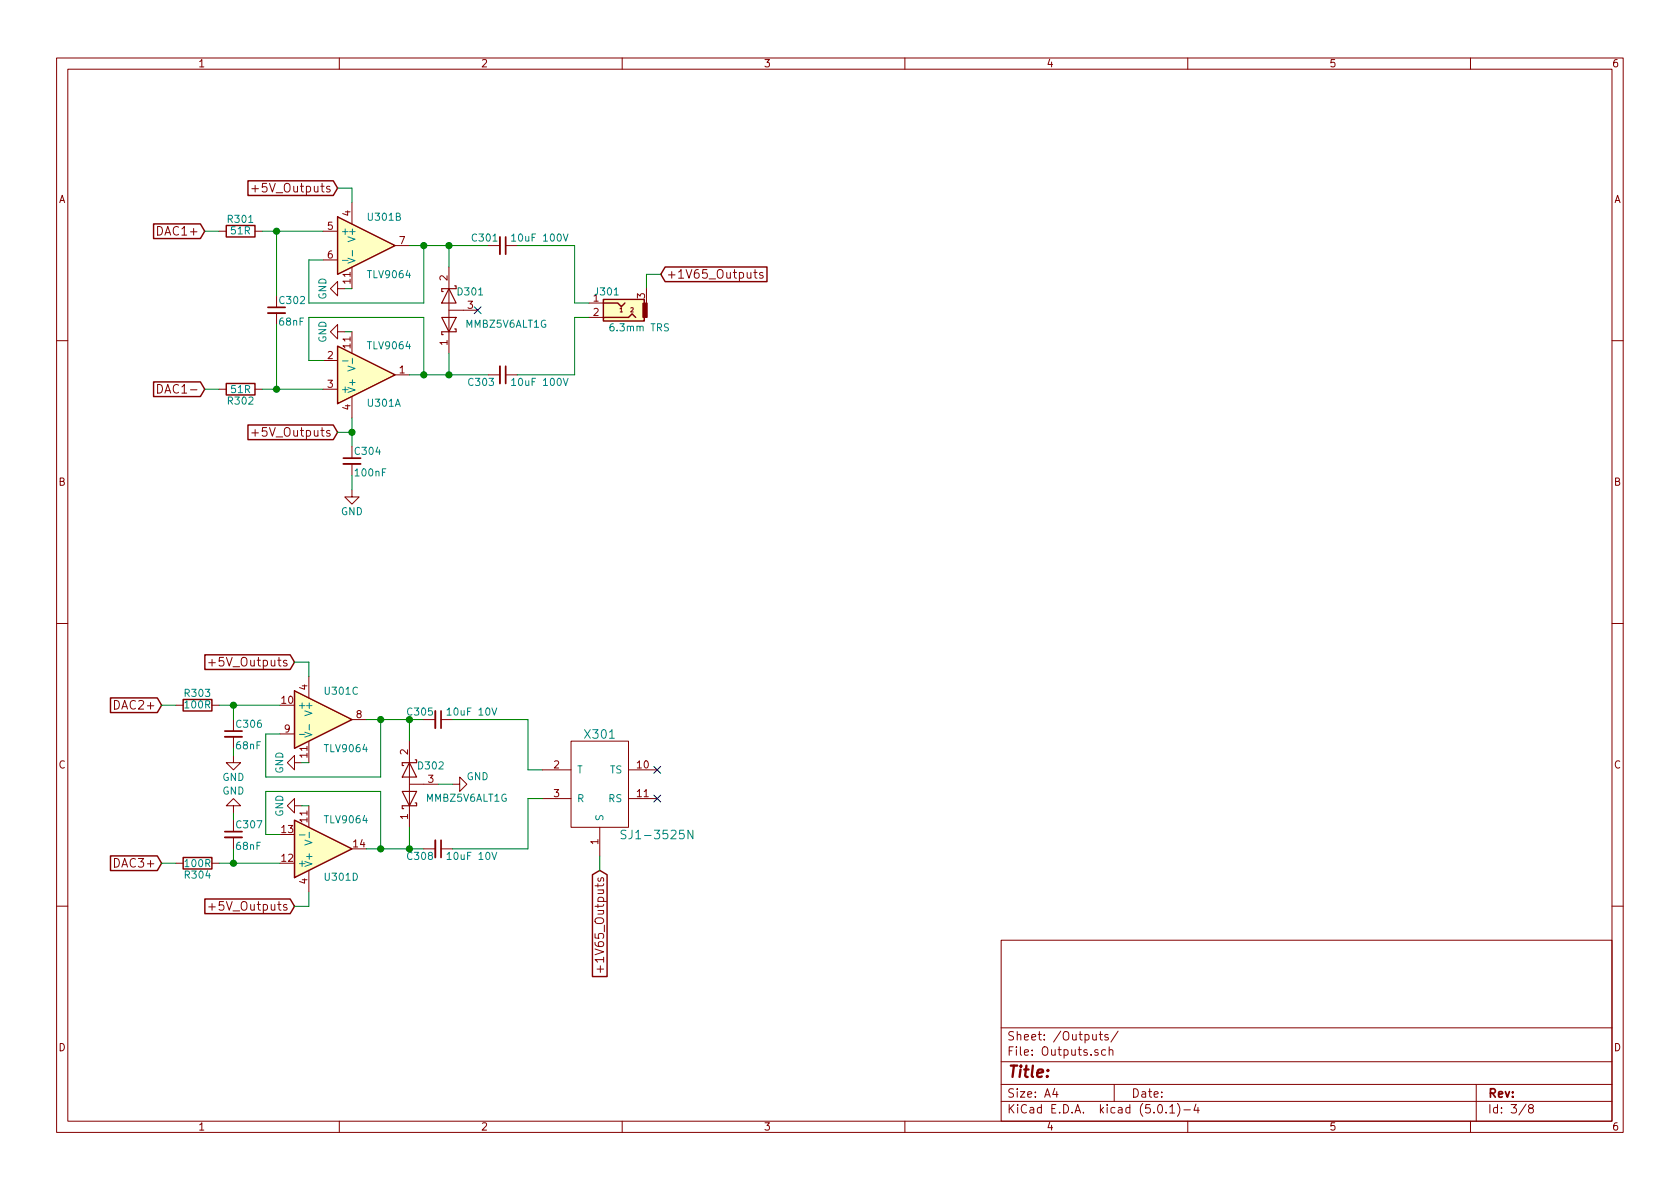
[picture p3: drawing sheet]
<svg xmlns="http://www.w3.org/2000/svg" width="297mm" height="210mm" viewBox="0 0 297 210" stroke-linecap="round" stroke-linejoin="round" font-family="sans-serif">
<g fill="none" stroke="#840000" stroke-width=".18">
<path d="M10 10.3h277v189.9h-277zM12 12.2h273v186.1h-273zM60 10.3v1.9M110 10.3v1.9M160 10.3v1.9M210 10.3v1.9M260 10.3v1.9M44.5 33.4h1.2M62.2 35.8v3.8M38.7 40.9h1.3M45.1 40.9h1.3M48.9 52.3v2.1"/>
<path d="M48.9 55.4v2M57.1 40.9h2.6M57.1 46h2.6M59.7 51v-1.2l-1.3 1.2 1.3 1.3v-1.3h1.3M59.7 58.7v-1.3l-1.3 1.3 1.3 1.2v-1.2h1.3M62.2 47.2v3.8M62.2 58.7v3.8M69.8 43.4h2.6M79.4 47.2v11.2M79.4 58.7v3.8M79.4 54.9h5.1M86.4 43.4h2"/>
<path d="M89.4 43.4h2M104.1 53.6h2.6M104.1 56.1h2.6M114.3 51v2.6M133.3 48.2h.6M133.5 47.7v1.3l.4 .2M134.9 48.3a.37 .37 0 0 0-.6 .1l.1 .2 .6 .3-.3 .3-.4-.1M10 60.2h2M27.9 68a.77 .77 0 0 1 .8 .8 .77 .77 0 0 1-.8 .7zM38.7 68.8h1.3M44.5 76.5h1.2M45.1 68.8h1.3"/>
<path d="M57.1 63.7h2.6M57.1 68.8h2.6M62.2 70.1v3.8M62.2 79v2M69.8 66.3h2.6M86.4 66.3h2M89.4 66.3h2M285 60.2h2M62.2 86.6v1.3h1.3l-1.3 1.2-1.2-1.2h1.2M62.2 82v2.1M10 110.3h2M36.9 117.2h1.2"/>
<path d="M54.6 119.6v3.8M285 110.3h2M31.1 124.7h1.3M37.5 124.7h1.2M41.3 133.6v1.3h1.2l-1.2 1.2-1.3-1.2h1.3M41.3 127.2v2.1M41.3 130.3v2M49.5 129.8h2.6M52.1 134.9v-1.3l-1.3 1.3 1.3 1.2v-1.2h1.2M54.6 131.1v3.8M62.2 127.2h2.6M72.4 131.1v11.1"/>
<path d="M72.4 138.7h5.1M74.9 127.2h2.1M78 127.2h2M80 138.7h1.3v-1.3l1.2 1.3-1.2 1.2v-1.2M95.9 136.1h5.1M101 131.1h10.1v15.2h-10.1zM111.1 136.1h5.1M31.1 152.6h1.3M37.5 152.6h1.2M41.3 142.5h1.2l-1.2-1.3-1.3 1.3h1.3v1.3M41.3 145v2.1M41.3 148.1v2"/>
<path d="M52.1 142.5v-1.3l-1.3 1.3 1.3 1.3v-1.3h1.2M54.6 142.5v3.8M54.6 153.9v3.8M72.4 142.5v3.8M74.9 150.1h2.1M78 150.1h2M95.9 141.2h5.1M106 146.3v5.1M111.1 141.2h5.1M10 160.2h2M36.9 160.4h1.2M105.6 171.4h1.1"/>
<path d="M106.1 170.8v1.2M177 166.3h108v32h-108zM285 160.2h2M60 198.3v1.9M110 198.3v1.9M160 198.3v1.9M177 194.8h108M177 191.8h108M177 187.8h108M177 181.8h108M186.5 192.5l-.4 1h1M186.8 193v1"/>
<path d="M194.3 182.9h.6M194.6 182.4v1.3l.3 .2M195.5 185.7l-.5-.1-.2 .3v.6l.2 .1 .5-.1M195.9 183a.37 .37 0 0 0-.6 .1l.1 .3 .5 .1 .1 .1-.2 .3-.5-.1M196.1 185.7h.1a.37 .37 0 0 1 .6 .1v.8M196.1 185.1v1.5M197 191.8v3M197.7 182.3l-1.3 2M204.8 195.5l.4-.2a.94 .94 0 0 1 0 1.5 .79 .79 0 0 1-.4-1.3zM206.2 196.7v.1M206.8 195.8l.5-.5v1.5M206.8 196.8h.9"/>
<path d="M208.2 195.1a1.71 1.71 0 0 1 0 2.3M209.3 196.3h1.2M210 198.3v1.9M211.5 195.2l-.4 1.1h.9M211.8 195.8v1M260 198.3v1.9M261 191.8v6.5M269.8 195.2l-1.2 2M270.6 196l-.3-.2v-.2l.3-.3h.2l.3 .3-.1 .2-.6 .2a.48 .48 0 0 0-.1 .7l.3 .1 .4-.1a.48 .48 0 0 0-.2-.7"/>
</g>
<g fill="#ffffc2" stroke="#ffffc2" stroke-width=".18">
<path d="M59.7 61.2l10.1 5.1-10.1 5.1z"/>
<path d="M59.7 38.3l10.1 5.1-10.1 5.1z"/>
<path d="M52.1 122.2l10.1 5-10.1 5.1z"/>
<path d="M52.1 145l10.1 5.1-10.1 5.1z"/>
<path d="M106.7 53h7.2v3.8h-7.2z"/>
</g>
<g fill="none" stroke="#840000" stroke-width=".25">
<path d="M27.2 39.6h8.2l.8 1.3-.8 1.3h-8.2zM40 39.9h5.1v2h-5.1zM43.8 32h15.1l.8 1.3-.8 1.3h-15.1zM59.7 38.3l10.1 5.1-10.1 5.1zM106.7 53h7.2v3.8h-7.2zM106.7 53.6h2.5l.7 .6 .6-.6M106.7 56.1h4.4l.7-.6 .6 .6M117.6 47.2h18v2.6h-18l-.8-1.3zM27.2 67.5h8.2l.8 1.3-.8 1.3h-8.2zM40 67.8h5.1v2h-5.1zM43.8 75.2h15.1l.8 1.2-.8 1.3h-15.1zM59.7 61.2l10.1 5.1-10.1 5.1z"/>
<path d="M36.2 115.8h15.1l.8 1.3-.8 1.3h-15.1zM19.5 123.4h8.3l.8 1.3-.8 1.3h-8.3zM32.4 123.7h5.1v2h-5.1zM52.1 122.2l10.1 5-10.1 5.1zM19.5 151.4h8.3l.8 1.2-.8 1.3h-8.3zM32.4 151.6h5.1v2.1h-5.1zM36.2 159h15.1l.8 1.3-.8 1.3h-15.1zM52.1 145l10.1 5.1-10.1 5.1zM104.7 154.7l1.3-.8 1.3 .8v18h-2.6z"/>
</g>
<g fill="none" stroke="#008484" stroke-width=".18">
<path d="M60.6 46h.9M61.5 45.7l1.3 .4-1.3 .4M62.3 44.3v1M90.4 41.7l.4-.3v1.2M90.4 42.6h.8M99.6 41.4l.4 1.2 .4-1.2M60.6 63.8h.9M61.5 64.7l1.3 .5-1.3 .4M62.3 63.3v1M90.4 67.3l.4-.4v1.3M90.4 68.2h.8M99.6 66.9l.4 1.3 .4-1.3"/>
<path d="M52.9 129.9h1M53.9 129.5l1.3 .4-1.3 .4M54.7 128.1v1M79 125.5l.4-.3v1.3M79 126.5h.8M87 125.2l.4 1.3 .4-1.3M52.9 147.6h1M53.9 148.6l1.3 .4-1.3 .4M54.7 147.2v1M79 151.1l.4-.4v1.3M79 152h.8M87 150.7l.4 1.3 .4-1.3"/>
<path d="M110.7 146.9l-.6-.1-.3 .3 .1 .3 .7 .3v.5a.62 .62 0 0 1-.8 .1M122.5 146.8v1.5l-.9-1.5v1.5"/>
</g>
<path d="M47.4 55.4h3M88.4 41.9v3.1M88.4 64.8v3M60.7 82h3.1M39.8 130.3h3M77 125.7v3.1M39.8 148.1h3M77 148.6v3" fill="none" stroke="#840000" stroke-width=".33"/>
<path d="M47.4 54.4h3M89.4 41.9v3.1M89.4 64.8v3M60.7 81h3.1M39.8 129.3h3M78 125.7v3.1M39.8 147.1h3M78 148.6v3" fill="none" stroke="#840000" stroke-width=".3"/>
<g fill="none" stroke="#008400" stroke-width=".18">
<path d="M59.7 33.3h2.5v2.5M36.2 40.9h2.5M46.4 40.9h10.7M48.9 40.9v11.4M48.9 57.4v11.4M61 51h1.2M61 58.7h1.2M72.4 43.4h14M74.9 43.4v10.2h-20.3v-7.6h2.5M79.4 43.4v3.8M91.4 43.4h10.2v10.2h2.5M104.1 56.1h-2.5v10.2h-10.2"/>
<path d="M116.8 48.5h-2.5v2.5M36.2 68.8h2.5M46.4 68.8h10.7M57.1 63.7h-2.5v-7.6h20.3v10.2M59.7 76.4h2.5M62.2 73.9v5.1M72.4 66.3h14M79.4 62.5v3.8M62.2 84.1v2.5M52.1 117.1h2.5v2.5M28.6 124.7h2.5M38.7 124.7h10.8"/>
<path d="M41.3 124.7v2.5M41.3 132.3v1.3M53.3 134.9h1.3M64.8 127.2h10.1M67.3 127.2v10.2h-20.3v-7.6h2.5M72.4 127.2v3.9M77.5 138.7h2.5M80 127.2h13.3v8.9h2.6M28.6 152.6h2.5M38.7 152.6h10.8M41.3 143.8v1.2M41.3 150.1v2.5"/>
<path d="M49.5 147.6h-2.5v-7.7h20.3v10.2M53.3 142.5h1.3M54.6 157.7v2.6h-2.5M64.8 150.1h10.1M72.4 146.3v3.8M95.9 141.2h-2.6v8.9h-13.3M106 151.4v2.5"/>
</g>
<g fill="#008400" stroke="#008400" stroke-width=".25">
<circle cx="48.9" cy="40.9" r=".51"/>
<circle cx="48.9" cy="68.8" r=".51"/>
<circle cx="74.9" cy="43.4" r=".51"/>
<circle cx="79.4" cy="43.4" r=".51"/>
<circle cx="79.4" cy="66.3" r=".51"/>
<circle cx="74.9" cy="66.3" r=".51"/>
<circle cx="62.2" cy="76.4" r=".51"/>
<circle cx="41.3" cy="152.6" r=".51"/>
<circle cx="41.3" cy="124.7" r=".51"/>
<circle cx="67.3" cy="127.2" r=".51"/>
<circle cx="67.3" cy="150.1" r=".51"/>
<circle cx="72.4" cy="150.1" r=".51"/>
<circle cx="72.4" cy="127.2" r=".51"/>
</g>
<path d="M78.1 56.1h2.5l-1.2 2.6zM79.4 51l1.2 2.6h-2.5zM80.4 58.2h.2v.5h-2.5v.5h.3M80.4 50.5h.2v.5h-2.5v.6h.3M71.1 139.9h2.6l-1.3 2.6zM72.4 134.9l1.3 2.5h-2.6zM73.4 134.4h.3v.5h-2.6v.5h.3M73.4 142h.3v.5h-2.6v.5h.3" fill="none" stroke="#840000" stroke-width=".2"/>
<path d="M83.8 54.2l1.3 1.3M85.1 54.2l-1.3 1.3M115.6 135.5l1.2 1.2M116.8 135.5l-1.2 1.2M115.6 140.6l1.2 1.2M116.8 140.6l-1.2 1.2" fill="none" stroke="#000084" stroke-width=".18"/>
<path d="M113.7 53.6h.7v2.5h-.7z" fill="#840000" stroke="#840000" stroke-width=".18"/>
<text font-size="2.8" fill="#840000" x="178" y="190.5">Title:</text>
<g font-size="2.1" fill="#840000">
<text x="45.6" y="34">+5V_Outputs</text>
<text x="28.3" y="41.7">DAC1+</text>
<text x="117.8" y="49.3">+1V65_Outputs</text>
<text x="28.8" y="69.6">DAC1-</text>
<text x="45.6" y="77.2">+5V_Outputs</text>
<text x="38" y="117.9">+5V_Outputs</text>
<text x="20.7" y="125.5">DAC2+</text>
<text x="20.7" y="153.4">DAC3+</text>
<text x="38" y="161">+5V_Outputs</text>
<text x="106.8" y="170.4" transform="rotate(-90 106.8 170.4)">+1V65_Outputs</text>
<text x="178" y="184">Sheet: /Outputs/</text>
<text x="178" y="186.7">File: Outputs.sch</text>
<text x="178" y="196.9">KiCad E.D.A. kicad (5.0.1)-4</text>
<text x="178" y="194.1">Size: A4</text>
<text x="200" y="194.1">Date:</text>
<text x="263" y="194.1">Rev:</text>
<text x="263" y="196.9">Id: 3/8</text>
</g>
<g font-size="2.1" fill="#008484">
<text x="103.6" y="130.6">X301</text>
<text x="110.8" y="148.4">SJ1-3525N</text>
</g>
<g font-size="1.8" fill="#840000">
<text x="35" y="11.9">1</text>
<text x="85" y="11.9">2</text>
<text x="135" y="11.9">3</text>
<text x="185" y="11.9">4</text>
<text x="235" y="11.9">5</text>
<text x="285" y="11.9">6</text>
<text x="10.4" y="35.9">A</text>
<text x="285.4" y="35.9">A</text>
<text x="57.9" y="40.6">5</text>
<text x="62" y="38.2" transform="rotate(-90 62 38.2)">4</text>
<text x="57.9" y="45.7">6</text>
<text x="70.6" y="43.2">7</text>
<text x="62" y="50.1" transform="rotate(-90 62 50.1)">11</text>
<text x="79.1" y="49.6" transform="rotate(-90 79.1 49.6)">2</text>
<text x="104.9" y="53.3">1</text>
<text x="114" y="52.8" transform="rotate(-90 114 52.8)">3</text>
<text x="82.7" y="54.6">3</text>
<text x="104.9" y="55.9">2</text>
<text x="57.9" y="63.5">2</text>
<text x="62" y="61.5" transform="rotate(-90 62 61.5)">11</text>
<text x="79.1" y="61.1" transform="rotate(-90 79.1 61.1)">1</text>
<text x="57.9" y="68.6">3</text>
<text x="70.6" y="66">1</text>
<text x="62" y="72.5" transform="rotate(-90 62 72.5)">4</text>
<text x="10.4" y="85.9">B</text>
<text x="285.4" y="85.9">B</text>
<text x="49.8" y="124.5">10</text>
<text x="54.4" y="122" transform="rotate(-90 54.4 122)">4</text>
<text x="50.3" y="129.5">9</text>
<text x="63" y="127">8</text>
<text x="10.4" y="135.9">C</text>
<text x="54.4" y="133.9" transform="rotate(-90 54.4 133.9)">11</text>
<text x="72.1" y="133.4" transform="rotate(-90 72.1 133.4)">2</text>
<text x="97.9" y="135.9">2</text>
<text x="112.7" y="135.9">10</text>
<text x="285.4" y="135.9">C</text>
<text x="75.7" y="138.4">3</text>
<text x="97.9" y="141">3</text>
<text x="112.7" y="141">11</text>
<text x="49.8" y="147.3">13</text>
<text x="54.4" y="145.4" transform="rotate(-90 54.4 145.4)">11</text>
<text x="62.5" y="149.9">14</text>
<text x="72.1" y="144.9" transform="rotate(-90 72.1 144.9)">1</text>
<text x="105.8" y="149.3" transform="rotate(-90 105.8 149.3)">1</text>
<text x="49.8" y="152.4">12</text>
<text x="54.4" y="156.3" transform="rotate(-90 54.4 156.3)">4</text>
<text x="10.4" y="185.9">D</text>
<text x="285.4" y="185.9">D</text>
<text x="35" y="199.9">1</text>
<text x="85" y="199.9">2</text>
<text x="135" y="199.9">3</text>
<text x="185" y="199.9">4</text>
<text x="235" y="199.9">5</text>
<text x="285" y="199.9">6</text>
</g>
<g font-size="1.8" fill="#008484">
<text x="40.4" y="39.4">R301</text>
<text x="40.9" y="41.4">51R</text>
<text x="60.2" y="41.5">+</text>
<text x="65.2" y="39">U301B</text>
<text x="62.9" y="42.3" transform="rotate(-90 62.9 42.3)">V+</text>
<text x="83.6" y="42.7">C301</text>
<text x="91" y="42.7">10uF 100V</text>
<text x="49.6" y="53.8">C302</text>
<text x="57.7" y="53" transform="rotate(-90 57.7 53)">GND</text>
<text x="65.2" y="49.2">TLV9064</text>
<text x="81.1" y="52.2">D301</text>
<text x="105.3" y="52.2">J301</text>
<text x="49.5" y="57.6">68nF</text>
<text x="82.4" y="58">MMBZ5V6ALT1G</text>
<text x="108.2" y="58.6">6.3mm TRS</text>
<text x="57.7" y="60.6" transform="rotate(-90 57.7 60.6)">GND</text>
<text x="65.2" y="61.8">TLV9064</text>
<text x="40.4" y="71.5">R302</text>
<text x="40.9" y="69.5">51R</text>
<text x="60.2" y="69.5">+</text>
<text x="62.9" y="69.6" transform="rotate(-90 62.9 69.6)">V+</text>
<text x="65.1" y="71.9">U301A</text>
<text x="83" y="68.2">C303</text>
<text x="91" y="68.2">10uF 100V</text>
<text x="62.9" y="80.4">C304</text>
<text x="62.9" y="84.2">100nF</text>
<text x="60.3" y="91.1">GND</text>
<text x="32.8" y="123.2">R303</text>
<text x="32.8" y="125.3">100R</text>
<text x="52.6" y="125.3">+</text>
<text x="57.6" y="122.9">U301C</text>
<text x="41.9" y="128.7">C306</text>
<text x="55.2" y="126.2" transform="rotate(-90 55.2 126.2)">V+</text>
<text x="72.2" y="126.5">C305</text>
<text x="79.5" y="126.5">10uF 10V</text>
<text x="41.9" y="132.5">68nF</text>
<text x="50.1" y="136.8" transform="rotate(-90 50.1 136.8)">GND</text>
<text x="57.6" y="133">TLV9064</text>
<text x="74.1" y="136.1">D302</text>
<text x="82.5" y="138">GND</text>
<text x="102" y="136.8">T</text>
<text x="107.8" y="136.8">TS</text>
<text x="39.3" y="138.1">GND</text>
<text x="39.3" y="140.5">GND</text>
<text x="75.4" y="141.8">MMBZ5V6ALT1G</text>
<text x="102" y="141.9">R</text>
<text x="107.6" y="141.9">RS</text>
<text x="41.9" y="146.5">C307</text>
<text x="50.1" y="144.4" transform="rotate(-90 50.1 144.4)">GND</text>
<text x="57.6" y="145.6">TLV9064</text>
<text x="106.7" y="145.3" transform="rotate(-90 106.7 145.3)">S</text>
<text x="32.8" y="155.4">R304</text>
<text x="32.8" y="153.3">100R</text>
<text x="41.9" y="150.3">68nF</text>
<text x="52.6" y="153.3">+</text>
<text x="55.2" y="153.4" transform="rotate(-90 55.2 153.4)">V+</text>
<text x="57.6" y="155.7">U301D</text>
<text x="72.2" y="152.1">C308</text>
<text x="79.5" y="152.1">10uF 10V</text>
</g>
<g font-size="1.1" fill="#840000">
<text x="109.6" y="55.2">1</text>
<text x="111.5" y="55.2">2</text>
</g>
</svg>
